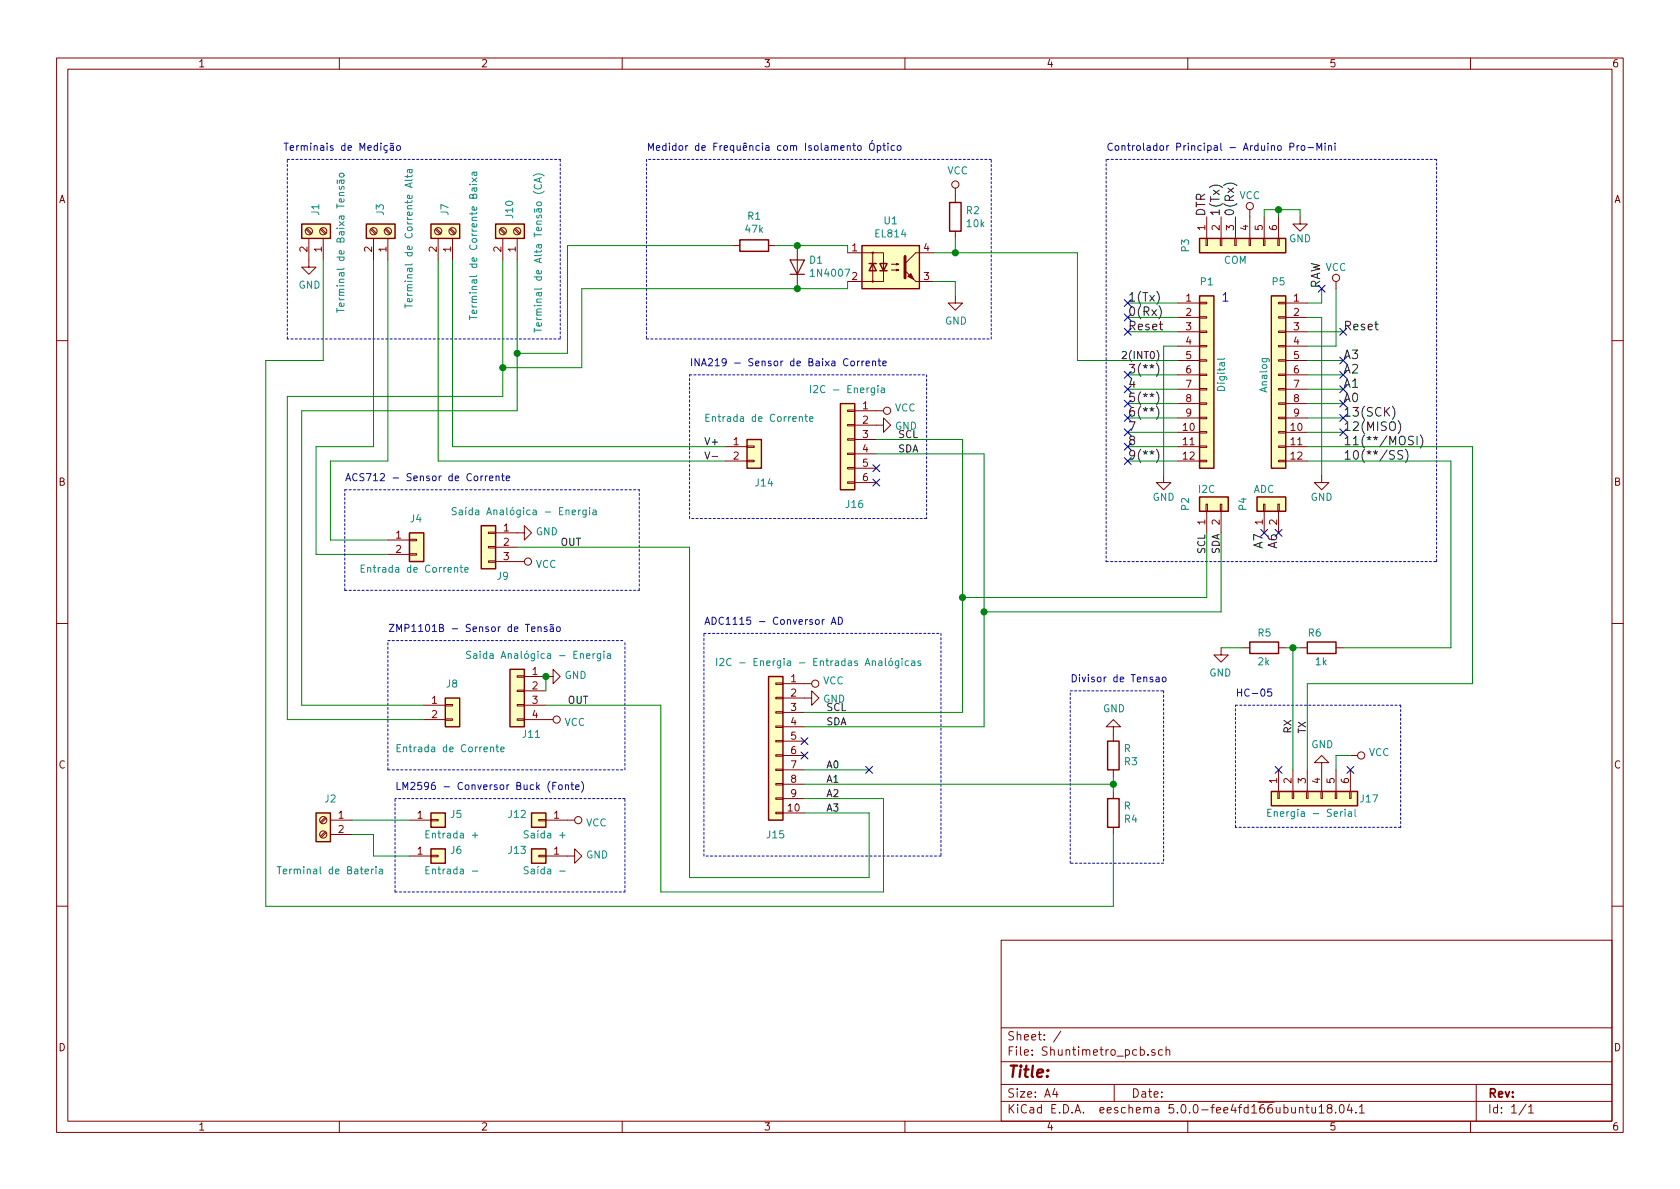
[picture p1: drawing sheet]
<svg xmlns="http://www.w3.org/2000/svg" width="297mm" height="210mm" viewBox="0 0 297 210" stroke-linecap="round" stroke-linejoin="round" font-family="sans-serif">
<g fill="none" stroke="#840000" stroke-width=".18">
<path d="M10 10.3h277v189.9h-277zM12 12.2h273v186.1h-273zM60 10.3v1.9M110 10.3v1.9M160 10.3v1.9M210 10.3v1.9M260 10.3v1.9M168.9 33.3v2.5M213.4 38.3v3.9M215.9 38.3v3.9M218.4 38.3v3.9M221 37.1v5.1"/>
<path d="M223.5 38.3v3.9M226.1 38.3v3.9M229.9 38.3v1.3h1.2l-1.2 1.3-1.3-1.3h1.3M54.1 40.6l.8 .8M54.3 40.4l.8 .8M54.6 42.2v5h1.3l-1.3 1.3-1.3-1.3h1.3M56.6 40.6l.9 .8M56.8 40.4l.9 .8M57.1 42.2v3.8M65.5 40.6l.9 .8M65.7 40.4l.8 .8M66 42.2v3.8"/>
<path d="M68.1 40.6l.8 .8M68.2 40.4l.9 .8M68.6 42.2v3.8M77 40.6l.8 .8M77.1 40.4l.9 .8M77.5 42.2v3.8M79.5 40.6l.8 .8M79.7 40.4l.8 .8M80 42.2v3.8M88.4 40.6l.8 .8M88.6 40.4l.8 .8M88.9 42.2v3.8"/>
<path d="M90.9 40.6l.9 .8M91.1 40.4l.8 .8M91.4 42.2v3.8M129.5 43.4h1.3M135.9 43.4h1.3M141 43.4v7.6M149.9 44.7h6.3v5.1h-6.3M154.3 44.7v5.1M157.6 47.7h1.3l-.4 .2v-.3l.4 .1M157.6 46.7h1.3l-.4 .2v-.3l.4 .1M161.9 49.8h3.2M165.1 44.7h-3.2l-1.9 1.9"/>
<path d="M168.9 52.3v1.3h1.3l-1.3 1.3-1.3-1.3h1.3M168.9 40.9v1.3M208.3 53.6h3.8M208.3 56.1h3.8M208.3 58.7h3.8M212.1 58.5h1.3v.3h-1.3zM212.1 56h1.3v.3h-1.3zM212.1 53.5h1.3v.2h-1.3zM213.2 42.2h.3v1.2h-.3zM215.8 42.2h.2v1.2h-.2zM218.3 42.2h.3v1.2h-.3zM220.9 42.2h.2v1.2h-.2z"/>
<path d="M223.4 42.2h.2v1.2h-.2zM225.9 42.2h.3v1.2h-.3zM226.1 58.5h1.2v.3h-1.2zM226.1 56h1.2v.3h-1.2zM226.1 53.5h1.2v.2h-1.2zM227.3 53.6h3.8M227.3 56.1h3.8M227.3 58.7h3.8M236.2 49.8v1.2M10 60.2h2M128.3 79h3.8M132.1 78.9h1.2v.2h-1.2z"/>
<path d="M149.9 77.6h1.2v.2h-1.2zM149.9 75.1h1.2v.2h-1.2zM149.9 72.5h1.2v.3h-1.2zM151.1 75.2h5.1v1.2l1.3-1.2-1.3-1.3v1.3M151.1 72.6h5.1M151.1 77.7h3.8M208.3 76.4h3.8M208.3 79h3.8M208.3 61.2h3.8M208.3 63.7h3.8M208.3 66.3h3.8M208.3 68.8h3.8"/>
<path d="M208.3 71.4h3.8M208.3 73.9h3.8M212.1 78.9h1.3v.2h-1.3zM212.1 76.3h1.3v.3h-1.3zM212.1 73.8h1.3v.2h-1.3zM212.1 71.2h1.3v.3h-1.3zM212.1 68.7h1.3v.3h-1.3zM212.1 66.2h1.3v.2h-1.3zM212.1 63.6h1.3v.3h-1.3zM212.1 61.1h1.3v.2h-1.3zM226.1 78.9h1.2v.2h-1.2zM226.1 76.3h1.2v.3h-1.2z"/>
<path d="M226.1 73.8h1.2v.2h-1.2zM226.1 71.2h1.2v.3h-1.2zM226.1 68.7h1.2v.3h-1.2zM226.1 66.2h1.2v.2h-1.2zM226.1 63.6h1.2v.3h-1.2zM226.1 61.1h1.2v.2h-1.2zM227.3 76.4h3.8M227.3 79h3.8M227.3 61.2h3.8M227.3 63.7h3.8M227.3 66.3h3.8M227.3 68.8h3.8"/>
<path d="M227.3 71.4h3.8M227.3 73.9h3.8M285 60.2h2M68.6 95.5h3.8M68.6 98h3.8M72.4 97.9h1.3v.3h-1.3zM72.4 95.4h1.3v.2h-1.3zM86.4 99.2h1.2v.2h-1.2zM86.4 96.6h1.2v.3h-1.2zM86.4 94.1h1.2v.3h-1.2zM87.6 94.2h5.1v-1.2l1.3 1.2-1.3 1.3v-1.3M87.6 96.8h3.8"/>
<path d="M87.6 99.3h5.1M128.3 81.5h3.8M132.1 81.4h1.2v.3h-1.2zM149.9 85.2h1.2v.3h-1.2zM149.9 82.7h1.2v.2h-1.2zM149.9 80.1h1.2v.3h-1.2zM151.1 80.3h3.8M151.1 82.8h3.8M151.1 85.3h3.8M205.7 84.1v1.2h1.3l-1.3 1.3-1.2-1.3h1.2M208.3 81.5h3.8M212.1 81.4h1.3v.3h-1.3z"/>
<path d="M213.2 89.1h.3v1.3h-.3zM213.4 90.4v3.8M215.8 89.1h.2v1.3h-.2zM215.9 90.4v3.8M223.4 89.1h.2v1.3h-.2zM223.5 90.4v3.8M225.9 89.1h.3v1.3h-.3zM226.1 81.4h1.2v.3h-1.2zM226.1 90.4v3.8M227.3 81.5h3.8M233.7 84.1v1.2h1.2l-1.2 1.3-1.3-1.3h1.3M10 110.3h2"/>
<path d="M91.4 119.5h1.3v.3h-1.3zM92.7 119.6h5.1v-1.2l1.3 1.2-1.3 1.3v-1.3M215.9 114.5v1.3h-1.3l1.3 1.3 1.3-1.3h-1.3M219.7 114.5h1.3M226.1 114.5h1.2M229.9 114.5h1.2M236.2 114.5h1.3M285 110.3h2M74.9 124.7h3.8M74.9 127.2h3.8M78.7 127.1h1.3v.3h-1.3zM78.7 124.6h1.3v.2h-1.3z"/>
<path d="M91.4 127.1h1.3v.3h-1.3zM91.4 124.6h1.3v.2h-1.3zM91.4 122h1.3v.3h-1.3zM92.7 122.2h3.8M92.7 124.7h3.8M92.7 127.2h5.1M137.2 138.6h1.2v.2h-1.2zM137.2 136h1.2v.3h-1.2zM137.2 133.5h1.2v.2h-1.2zM137.2 130.9h1.2v.3h-1.2zM137.2 128.4h1.2v.2h-1.2zM137.2 125.9h1.2v.2h-1.2z"/>
<path d="M137.2 123.3h1.2v.3h-1.2zM137.2 120.8h1.2v.2h-1.2zM138.4 123.4h5.1v1.3l1.3-1.3-1.3-1.2v1.2M138.4 120.9h5.1M138.4 126h3.8M138.4 128.5h3.8M138.4 131.1h3.8M138.4 133.6h3.8M138.4 136.1h3.8M138.4 138.7h3.8M196.8 128.5h-1.2l1.2-1.3 1.3 1.3h-1.3v2.6M196.8 136.1v1.3"/>
<path d="M196.8 139.9v1.3M225.9 139.9h.3v1.3h-.3zM226.1 136.1v3.8M228.5 139.9h.2v1.3h-.2zM228.6 136.1v3.8M231 139.9h.3v1.3h-.3zM231.1 136.1v3.8M233.6 139.9h.2v1.3h-.2zM233.7 134.9h-1.3l1.3-1.3 1.2 1.3h-1.2v5M236.1 139.9h.2v1.3h-.2zM236.2 136.1v3.8M238.6 139.9h.3v1.3h-.3z"/>
<path d="M238.8 133.6h1.2M238.8 136.1v3.8M57.5 147.1l-.9 .8M57.5 144.5l-.9 .9M57.7 147.2l-.9 .9M57.7 144.7l-.9 .8M58.4 145h3.8M58.4 147.6h3.8M72.4 145h3.8M72.4 151.4h3.8M76.2 144.9h1.3v.3h-1.3zM76.2 151.3h1.3v.2h-1.3z"/>
<path d="M95.2 144.9h1.3v.3h-1.3zM95.2 151.3h1.3v.2h-1.3zM96.5 151.4h5.1v-1.3l1.3 1.3-1.3 1.2v-1.2M96.5 145h5.1M137.2 143.6h1.2v.3h-1.2zM137.2 141.1h1.2v.2h-1.2zM138.4 143.8h3.8M138.4 141.2h3.8M196.8 146.3v1.3M10 160.2h2M177 166.3h108v32h-108zM285 160.2h2"/>
<path d="M60 198.3v1.9M110 198.3v1.9M160 198.3v1.9M177 194.8h108M177 191.8h108M177 187.8h108M177 181.8h108M186.5 192.5l-.4 1h1M186.8 193v1M187.6 182.3l-1.3 2M197 191.8v3M203 186.5v.1"/>
<path d="M204.2 185.7a.37 .37 0 0 0-.6 .1l.1 .2 .5 .2 .1 .1-.3 .3-.4-.1M205.5 185.7l-.4-.1-.3 .3 .1 .6 .2 .1 .4-.1M206.2 185.7a.37 .37 0 0 1 .6 .1v.8M206.2 185.1v1.5M210 198.3v1.9M229.7 196l.1-.1a.37 .37 0 0 1 .6 .1v.8M230.9 195.8h.5M231.1 195.3v1.3l.3 .2M232 195.8v.9l.4 .1 .2-.1M232.6 195.8v1M233.2 195.8l.5-.5v1.5M233.2 196.8h.9"/>
<path d="M234.9 196l-.3-.3 .1-.2a.48 .48 0 0 1 .7-.1l.1 .2-.1 .3-.6 .1a.48 .48 0 0 0-.1 .7l.2 .1 .5-.1 .1-.4-.3-.3M236.1 196.7v.1M236.9 195.5l.4-.2a.94 .94 0 0 1 0 1.5 .82 .82 0 0 1-.4-1.3zM238.6 195.2l-.4 1.1h.9M238.9 195.8v1M239.7 196.7v.1M240.4 195.8l.4-.5v1.5M240.4 196.8h.8M260 198.3v1.9M261 191.8v6.5M269.8 195.2l-1.2 2M270.3 195.8l.4-.5v1.5"/>
<path d="M270.3 196.8h.8"/>
<circle cx="168.9" cy="32.6" r=".63"/>
<circle cx="221" cy="36.4" r=".63"/>
<circle cx="54.6" cy="40.9" r=".63"/>
<circle cx="57.1" cy="40.9" r=".63"/>
<circle cx="66" cy="40.9" r=".63"/>
<circle cx="68.6" cy="40.9" r=".63"/>
<circle cx="77.5" cy="40.9" r=".63"/>
<circle cx="80" cy="40.9" r=".63"/>
<circle cx="88.9" cy="40.9" r=".63"/>
<circle cx="91.4" cy="40.9" r=".63"/>
<circle cx="154.3" cy="49.8" r=".13"/>
<circle cx="154.3" cy="44.7" r=".13"/>
<circle cx="236.2" cy="49.1" r=".63"/>
<circle cx="156.8" cy="72.6" r=".63"/>
<circle cx="93.3" cy="99.3" r=".63"/>
<circle cx="98.4" cy="127.2" r=".63"/>
<circle cx="144.1" cy="120.9" r=".63"/>
<circle cx="240.7" cy="133.6" r=".63"/>
<circle cx="57.1" cy="147.6" r=".63"/>
<circle cx="57.1" cy="145" r=".63"/>
<circle cx="102.2" cy="145" r=".63"/>
</g>
<path d="M139.7 46h2.5l-1.2 2.5zM139.7 48.5h2.5" fill="none" stroke="#840000" stroke-width=".2"/>
<g fill="#ffffc2" stroke="#ffffc2" stroke-width=".18">
<path d="M152.4 43.4h10.2v7.6h-10.2z"/>
<path d="M212.1 87.9h5.1v2.5h-5.1z"/>
<path d="M222.2 87.9h5.1v2.5h-5.1z"/>
<path d="M212.1 42.2h15.2v2.5h-15.2z"/>
<path d="M212.1 52.3h2.5v30.5h-2.5z"/>
<path d="M224.8 52.3h2.5v30.5h-2.5z"/>
<path d="M148.6 71.4h2.5v15.2h-2.5z"/>
<path d="M132.1 77.7h2.5v5.1h-2.5z"/>
<path d="M76.2 39.6h5.1v2.6h-5.1z"/>
<path d="M135.9 119.6h2.5v25.4h-2.5z"/>
<path d="M224.8 139.9h15.2v2.6h-15.2z"/>
<path d="M90.2 118.4h2.5v10.1h-2.5z"/>
<path d="M78.7 123.4h2.6v5.1h-2.6z"/>
<path d="M85.1 93h2.5v7.6h-2.5z"/>
<path d="M72.4 94.2h2.5v5.1h-2.5z"/>
<path d="M64.8 39.6h5v2.6h-5z"/>
<path d="M53.3 39.6h5.1v2.6h-5.1z"/>
<path d="M87.6 39.6h5.1v2.6h-5.1z"/>
<path d="M76.2 143.8h2.5v2.5h-2.5z"/>
<path d="M94 143.8h2.5v2.5h-2.5z"/>
<path d="M94 150.1h2.5v2.5h-2.5z"/>
<path d="M76.2 150.1h2.5v2.5h-2.5z"/>
<path d="M55.9 143.8h2.5v5h-2.5z"/>
</g>
<g fill="none" stroke="#840000" stroke-width=".25">
<path d="M53.3 39.6h5.1v2.6h-5.1zM64.8 39.6h5v2.6h-5zM76.2 39.6h5.1v2.6h-5.1zM87.6 39.6h5.1v2.6h-5.1zM167.9 35.8h2v5.1h-2zM130.8 42.4h5.1v2h-5.1zM152.4 43.4h10.2v7.6h-10.2zM153.7 46.6h1.2M154.3 46.6l.6 1.3h-1.2zM155.6 46.6h1.2l-.6 1.3zM155.6 47.9h1.2M212.1 42.2h15.2v2.5h-15.2z"/>
<path d="M212.1 52.3h2.5v30.5h-2.5zM224.8 52.3h2.5v30.5h-2.5zM132.1 77.7h2.5v5.1h-2.5zM148.6 71.4h2.5v15.2h-2.5zM72.4 94.2h2.5v5.1h-2.5zM85.1 93h2.5v7.6h-2.5zM212.1 87.9h5.1v2.5h-5.1zM222.2 87.9h5.1v2.5h-5.1zM90.2 118.4h2.5v10.1h-2.5zM135.9 119.6h2.5v25.4h-2.5zM221 113.5h5.1v2.1h-5.1zM231.1 113.5h5.1v2.1h-5.1z"/>
<path d="M78.7 123.4h2.6v5.1h-2.6zM195.8 131.1h2.1v5h-2.1zM224.8 139.9h15.2v2.6h-15.2zM55.9 143.8h2.5v5h-2.5zM76.2 143.8h2.5v2.5h-2.5zM76.2 150.1h2.5v2.5h-2.5zM94 143.8h2.5v2.5h-2.5zM94 150.1h2.5v2.5h-2.5zM195.8 141.2h2.1v5.1h-2.1z"/>
</g>
<g fill="#840000" stroke="#840000" stroke-width=".18">
<path d="M160 47.9l1.9 1.9z"/>
<path d="M160.5 48.9l.5-.5 .5 1z"/>
</g>
<path d="M160 45.3v3.8" fill="none" stroke="#840000" stroke-width=".51"/>
<g fill="none" stroke="#008400" stroke-width=".18">
<path d="M223.5 38.3v-1.2h6.4v1.2M226.1 37.1v1.2M57.1 46v17.7h-10.1v96.6h149.8v-12.7M66 46v33h-10.1v19h12.7M68.6 46v35.5h-10.2v14h10.2M77.5 46v35.5h50.8M80 46v33h48.3M88.9 46v24.1h-38.1v57.1h24.1M91.4 46v26.6h-38.1v52.1h21.6M129.5 43.4h-29.2v19.1h-8.9M137.2 43.4h12.7v1.3M149.9 49.8v1.2h-47v14h-14"/>
<path d="M165.1 44.7h25.4v19h17.8M165.1 49.8h3.8v2.5M168.9 42.2v2.5M199.4 53.6h8.9M199.4 56.1h8.9M199.4 58.7h8.9M231.1 56.1h2.6v28M231.1 58.7h6.4M233.7 51v2.6h-2.6M236.2 51v10.2h-5.1M154.9 77.7h15.3v48.3h-28M199.4 66.3h8.9"/>
<path d="M199.4 68.8h8.9M199.4 71.4h8.9M199.4 73.9h8.9M199.4 76.4h8.9M199.4 79h8.9M208.3 61.2h-2.6v22.9M231.1 66.3h6.4M231.1 68.8h6.4M231.1 71.4h6.4M231.1 73.9h6.4M231.1 76.4h6.4M231.1 79h29.2v41.9h-29.2v15.2"/>
<path d="M231.1 63.7h6.4M91.4 96.8h30.5v58.4h31.8v-11.4h-11.5M154.9 80.3h19.1v48.2h-31.8M199.4 81.5h8.9M213.4 94.2v11.5h-43.2M215.9 94.2v14h-41.9M231.1 81.5h25.4v33h-19M96.5 119.6v2.6M215.9 114.5h3.8M227.3 114.5h2.6M228.6 114.5v21.6M96.5 124.7h20.3v33h39.4v-16.5h-14"/>
<path d="M142.2 136.1h11.5M142.2 138.7h54.6M196.8 137.4v2.5M238.8 133.6h-2.6v2.5M62.2 147.6h3.8v3.8h6.4M62.2 145h10.2"/>
</g>
<g fill="#008400" stroke="#008400" stroke-width=".25">
<circle cx="141" cy="43.4" r=".51"/>
<circle cx="226.1" cy="37.1" r=".51"/>
<circle cx="228.6" cy="114.5" r=".51"/>
<circle cx="196.9" cy="138.7" r=".51"/>
<circle cx="96.5" cy="119.6" r=".51"/>
<circle cx="88.9" cy="65" r=".51"/>
<circle cx="91.4" cy="62.5" r=".51"/>
<circle cx="174" cy="108.2" r=".51"/>
<circle cx="170.2" cy="105.7" r=".51"/>
<circle cx="141" cy="51" r=".51"/>
<circle cx="168.9" cy="44.7" r=".51"/>
</g>
<g fill="none" stroke="#000" stroke-width=".18">
<path d="M213.8 33.2a1.7 1.7 0 0 1 2.4 0M216.4 32.8a1.78 1.78 0 0 1 2.3 0M204.5 51.5a1.78 1.78 0 0 1 0 2.3M204.9 54a1.78 1.78 0 0 1 0 2.4M124.6 79.9l.5 1.3 .4-1.3M204.5 64.2a1.78 1.78 0 0 1 0 2.3M204.5 69.3a1.78 1.78 0 0 1 0 2.3M204.5 71.8a1.78 1.78 0 0 1 0 2.4M204.5 79.4a1.78 1.78 0 0 1 0 2.4M204.5 62a1.47 1.47 0 0 1 0 1.9M246.2 71.8a1.78 1.78 0 0 1 0 2.4M247.2 74.4a1.78 1.78 0 0 1 0 2.3"/>
<path d="M248 79.8a.62 .62 0 0 0-.8 0v.5l.7 .2 .1 .4-.3 .3-.6-.1M248.5 79.4a1.78 1.78 0 0 1 0 2.4M249.9 77.2l-.6-.1-.2 .2v.4l.7 .3 .1 .4-.3 .3-.6-.1M250.5 77.1v1.6M251.1 76.9a1.78 1.78 0 0 1 0 2.3M125.9 80.7h1"/>
</g>
<g fill="none" stroke="#008484" stroke-width=".18">
<path d="M59.6 31.8l.1 .7M60 30.8l.6-.2 .2 .3v.3l-.6 .1-.2-.2zM60.3 31.8l.1 .5 .1 .2 .3-.2v-.5M60.8 31.8l-.8 .1v.5M72 30.9v.5M72.3 30l.1 .4 .2 .2 .3-.2-.1-.4M72.9 31.7l-.2 .2h-1.1M72.9 30.9l-.2 .3h-1.1M72.9 30h-.8v.5M83 32.6h.2M83.5 32.6h.8M83.5 31.5l.8 .7"/>
<path d="M83.8 30.4v.5l.2 .2 .3-.2v-.5M84.3 30.4l-.8 .1v.5M84.3 31.5l-.8 .7M94.3 31.1a1.47 1.47 0 0 1 1.9 0M94.6 32.6a.6 .6 0 0 0 .4 .9 .6 .6 0 0 0 .7-.6l-.1-.3M95.4 31.5v.7M95.7 31.4l-1.2 .4 1.2 .5M59.6 54.5v.7M59.6 54.9h1.2M71.6 53.7v.8M71.6 54.1h1.3M83 55.8v.7"/>
<path d="M83 56.2h1.3M94.5 58v.7M94.5 58.4h1.2M95.7 57.1v.4l-.1 .2-.7-.1v-.5h.3l.1 .6M124.8 73.9h.4M125.4 73.2h-.6v1.3h.6M142.3 73.7h.5M142.5 73.2v1.1l.3 .2M143.2 74.1l.5-.1v-.3h-.4l-.1 .2v.6h.5M143.3 68.2v1.2M143.9 68.3l.4-.1 .3 .3-.1 .2-.7 .7h.8M155.8 68.7h.5l.1 .7"/>
<path d="M156.4 68.9l-.4 .1-.2 .1v.3h.6M216.5 63.3l-.2 .2h-1.1M64.5 99.9h-.6v1.3h.6M80.7 89.8h-.5l-.2 .1-.1 .2 .2 .2 .4 .2 .2 .3-.3 .2h-.5M81.2 90.2h.5l.1 .8M81.5 99.9v1.1l.3 .2M81.8 90.5h-.5l-.1 .2v.3h.6M103.6 90.2v1.1l-.2 .2-.3-.1M103.6 90.2h-.3l-.3 .2 .1 .6h.5M104.2 89.8v.1M104.2 90.2v.8M104.9 90.2h.4l.1 .8"/>
<path d="M105.4 90.5h-.4l-.2 .2 .1 .3h.5M63.9 100.5h.4M81.3 100.3h.5M82.2 100.8l.6-.1-.1-.3-.3-.1-.2 .2v.6h.5M83.2 115.2h-.5l-.2 .1v.2l.1 .2 .5 .2 .1 .3-.2 .2h-.5M83.7 115.6h.5l.1 .8M84.3 115.9h-.4l-.2 .2v.3h.6M106.2 115.6l-.1 1.1-.2 .2-.3-.1M106.2 115.6h-.4l-.2 .2 .1 .6h.5M106.8 115.2v.1M106.8 115.6v.8M107.4 115.6h.5v.8"/>
<path d="M107.9 115.9h-.4l-.2 .2 .1 .3h.5M126.7 116.4v1.3M127.3 116.6l.4-.2 .2 .2 .1 .2-.1 .2-.7 .7h.8M129.3 116.6a.6 .6 0 0 0-.9 .4 .6 .6 0 0 0 .6 .7l.3-.1M158.9 116.9v1l-.3 .2h-.3M158.9 116.9h-.4l-.2 .2 .1 .5h.5M159.5 116.4v.2M159.5 116.9v.8M160.7 116.9h-.4l-.3 .2 .2 .5h.5M161.2 116.9h.5v.8M161.7 117.2h-.4l-.2 .2 .1 .2h.5M162.8 116.9h-.3l-.2 .1v.2l.5 .1v.3h-.5"/>
<path d="M70.2 132.3h.4M70.8 131.7h-.6v1.2h.6M87.7 132.1h.5M87.9 131.7v1.1l.3 .1M88.5 132.5l.6-.1v-.2l-.4-.1-.2 .2 .1 .6h.5M49 153.3h.7M49.4 153.3v1.2M66.5 153.3v.1M66.5 153.7v.8M67.1 153.7h.5v.8M67.6 154h-.4l-.2 .2 .1 .3h.5M75.3 147.5h.4"/>
<path d="M75.3 153.9h.4M75.9 146.9h-.6v1.3h.6M75.9 153.3h-.6v1.2h.6M83.5 147.7h1M83.5 154h1M93.4 147l-.5-.1-.2 .3 .1 .3 .5 .2v.4l-.1 .1-.5-.1M93.4 153.3h-.5l-.2 .2 .1 .3 .5 .2v.4l-.1 .1h-.5M99 147.7h.9M99 154h.9M224.2 143.7h.4M224.8 143.1h-.6v1.3h.6M238.4 143.6h.5l.1 .8"/>
<path d="M239 143.8l-.5 .1-.1 .2 .1 .3 .5-.1M239.6 143.1v1.1l.2 .2"/>
</g>
<g fill="none" stroke="#0000c2" stroke-width=".18" stroke-dasharray=".4 .4">
<path d="M50.8 28.2h48.3M99.1 28.2v31.7M114.3 28.2v31.7M175.3 28.2h-61M195.6 28.2v71.1M254 28.2h-58.4M50.8 59.9v-31.7M99.1 59.9h-48.3M114.3 59.9h61M175.3 59.9v-31.7M121.9 66.3h41.9M163.8 66.3v25.4"/>
<path d="M61 86.6h52M121.9 91.7v-25.4M163.8 91.7h-41.9M195.6 99.3h58.4M254 99.3v-71.1M61 104.4v-17.8M61 104.4h52M68.6 113.3h41.9M113 104.4v-17.8M124.5 112h41.9M166.4 112v39.4M68.6 136.1v-22.8"/>
<path d="M68.6 136.1h41.9M110.5 136.1v-22.8M189.2 122.2h16.5M205.7 122.2v30.4M218.4 124.7h29.2M247.6 124.7v21.6M69.8 157.7h40.7M69.8 157.7v-16.5M110.5 157.7v-16.5M110.5 141.2h-40.7M124.5 151.4v-39.4M166.4 151.4h-41.9"/>
<path d="M189.2 152.6v-30.4M205.7 152.6h-16.5M218.4 146.3v-21.6M247.6 146.3h-29.2"/>
</g>
<g fill="none" stroke="#0000c2" stroke-width=".18">
<path d="M50.2 25.3h.8M50.6 25.3v1.3M51.3 26.2l.6-.1v-.3l-.4-.1-.2 .2 .1 .6h.5M70.2 25.9l.2-.2 .3 .2 .1 .5-.1 .1-.3 .1-.2-.1zM151.7 25.8l.3-.1 .2 .2v.6l-.3 .1-.3-.2zM153.8 25.5l.2-.2a.45 .45 0 0 1 .6 .4v.5l-.2 .3h-.5a1.07 1.07 0 0 1-.1-1zM154.3 24.8l-.2 .2M155.1 25.8l.4-.1 .2 .3-.1 .5h-.5M155.1 25.7v1.3M156.1 25.7h.5M156.3 25.3v1.1l.3 .2M157 25.3v.1"/>
<path d="M157 25.7v.9M158.1 25.8l-.3-.1-.2 .3 .1 .5h.4M158.7 25.8l.4-.1 .2 .3-.1 .5-.3 .1-.3-.2zM228.1 26l.6-.1v-.5l-.2-.1h-.4v1.3M229.3 25.7v.9M229.7 25.7l-.3 .1-.1 .2M230.2 25.8l.3-.1 .2 .2-.1 .6-.3 .1-.3-.2zM231.3 26.1h.9M232.8 26.6v-1.3l.4 .9 .5-.9v1.3M234.3 25.3v.1M234.3 25.7v.9M234.9 25.9l.2-.2 .3 .1v.8"/>
<path d="M234.9 25.7v.9M236 25.3v.1M236 25.7v.9M150.5 63.9l.3-.1 .3 .3-.1 .5-.4 .1-.1-.1zM151.6 63.8v.9M152 63.8l-.4 .3M152.4 63.8v.9M152.8 63.8l-.4 .3M153.1 64.3l.6-.1v-.3l-.4-.1-.2 .2 .1 .6h.5M154.3 64l.2-.2 .3 .1v.8M154.3 63.8v.9M155.2 63.8h.5"/>
<path d="M155.4 63.4v1.1l.3 .2M156.1 64.3l.6-.1-.1-.3-.3-.1-.2 .2 .1 .6h.4M85.4 84.2h-.3l-.1 .2M85.8 84.2v.8M86.2 84.2h-.3l-.1 .2M86.5 84.6l.6-.1v-.3h-.4l-.2 .1 .1 .7h.5M87.7 84.3l.2-.1h.3v.8M87.7 84.2v.8M88.7 84.2h.5M88.8 83.7v1.1l.4 .2M89.5 84.6l.6-.1-.1-.3h-.3l-.2 .1 .1 .7h.4M94 111.2l.6-.1-.1-.2-.3-.1-.2 .2 .1 .6h.4"/>
<path d="M95.1 111l.2-.2 .3 .1 .1 .8M95.1 110.8v.9M96.7 110.9l-.3-.1-.2 .2 .1 .2 .4 .1v.3h-.5M97.3 110.9h.5v.8M97.8 111.1l-.4 .1-.1 .2v.2h.5M97.8 110.4l-.5 .1M98.5 110.9l.3-.1 .3 .3v.3l-.3 .3-.3-.1-.1-.2zM145.4 109.6v.8M145.7 109.6l-.3 .2M147 110.4l.4-1.3 .4 1.3M147.1 110.1h.6M148.2 109.1a.64 .64 0 0 1 .8 .7 .64 .64 0 0 1-.8 .6z"/>
<path d="M204.4 119.8h.5l.1 .8M205.6 119.8l.3-.1 .3 .3-.2 .5-.3 .1-.1-.2zM97.3 138.2a1.4 1.4 0 0 0 0 1.9M97.7 139h.4M98.3 138.3h-.6v1.3M98.9 138.8h.3l.2 .1-.1 .7h-.3l-.2-.2zM100 138.9l.2-.1h.3v.8M100 138.8v.8M100.9 138.8h.5M101.1 138.3v1.1l.3 .2M101.8 139.2l.6-.1-.1-.3h-.3l-.2 .2 .1 .6h.4M102.8 138.2a1.47 1.47 0 0 1 0 1.9"/>
<path d="M205 120l-.5 .1-.2 .2 .1 .2h.6M224.8 121.8h-.6l-.1 .6 .5-.1 .3 .3v.3l-.3 .2-.5-.1"/>
</g>
<g fill="none" stroke="#000084" stroke-width=".18">
<path d="M198.8 53l1.2 1.2M198.8 58.1l1.2 1.2M200 53l-1.2 1.2M200 58.1l-1.2 1.2M233.1 50.4l1.2 1.3M234.3 50.4l-1.2 1.3M236.9 58.1l1.2 1.2M238.1 58.1l-1.2 1.2M198.8 68.2l1.2 1.2M198.8 75.8l1.2 1.3M198.8 78.4l1.2 1.2M200 75.8l-1.2 1.3"/>
<path d="M200 68.2l-1.2 1.2M200 78.4l-1.2 1.2M236.9 75.8l1.2 1.3M236.9 73.3l1.2 1.2M236.9 70.8l1.2 1.2M236.9 68.2l1.2 1.2M236.9 65.7l1.2 1.2M236.9 63.1l1.2 1.3M238.1 75.8l-1.2 1.3M238.1 73.3l-1.2 1.2M238.1 70.8l-1.2 1.2M238.1 68.2l-1.2 1.2"/>
<path d="M238.1 65.7l-1.2 1.2M238.1 63.1l-1.2 1.3M154.3 84.7l1.2 1.2M154.3 82.2l1.2 1.2M155.5 84.7l-1.2 1.2M155.5 82.2l-1.2 1.2M222.9 93.6l1.2 1.2M224.1 93.6l-1.2 1.2M225.5 93.6l1.2 1.2M226.7 93.6l-1.2 1.2M141.6 130.4l1.2 1.3M141.6 133l1.2 1.2"/>
<path d="M142.8 130.4l-1.2 1.3M142.8 133l-1.2 1.2M153.1 135.5l1.2 1.2M154.3 135.5l-1.2 1.2M225.5 135.5l1.2 1.2M226.7 135.5l-1.2 1.2M238.2 135.5l1.2 1.2M239.4 135.5l-1.2 1.2"/>
</g>
<text font-size="2.8" fill="#840000" x="178" y="190.5">Title:</text>
<g font-size="2.1">
<text x="213.1" y="38.3" transform="rotate(-90 213.1 38.3)">DTR</text>
<text x="215.6" y="38.3" transform="rotate(-90 215.6 38.3)">1(Tx)</text>
<text x="218.2" y="38.3" transform="rotate(-90 218.2 38.3)">0(Rx)</text>
<text x="199.4" y="53.3">1(Tx)</text>
<text x="233.4" y="51" transform="rotate(-90 233.4 51)">RAW</text>
<text x="199.4" y="58.4">Reset</text>
<text x="237.5" y="58.4">Reset</text>
<text x="237.5" y="63.5">A3</text>
<text x="199.4" y="68.6">4</text>
<text x="237.5" y="71.1">A0</text>
<text x="237.5" y="68.6">A1</text>
<text x="237.5" y="66">A2</text>
<text x="199.4" y="76.2">7</text>
<text x="237.5" y="76.2">12(MISO)</text>
<text x="237.5" y="73.7">13(SCK)</text>
<text x="199.4" y="78.7">8</text>
<text x="237.5" y="81.3">10(**/SS)</text>
<text x="237.5" y="78.7">11(**/MOSI)</text>
<text x="223.3" y="96.9" transform="rotate(-90 223.3 96.9)">A7</text>
<text x="225.8" y="96.9" transform="rotate(-90 225.8 96.9)">A6</text>
</g>
<text font-size="2.1" fill="#0000c2" x="215.9" y="53.3">1</text>
<g font-size="2.1" fill="#000084">
<text x="199.4" y="55.9">0(Rx)</text>
<text x="199.4" y="66">3(**)</text>
<text x="199.4" y="71.1">5(**)</text>
<text x="199.4" y="73.7">6(**)</text>
<text x="199.4" y="81.3">9(**)</text>
</g>
<g font-size="2.1" fill="#840000">
<text x="178" y="184">Sheet: /</text>
<text x="178" y="186.7">File: Shuntimetro_pcb.sch</text>
<text x="178" y="196.9">KiCad E.D.A. eeschema 5.0.0-fee4fd166ubuntu18.04.1</text>
<text x="178" y="194.1">Size: A4</text>
<text x="200" y="194.1">Date:</text>
<text x="263" y="194.1">Rev:</text>
<text x="263" y="196.9">Id: 1/1</text>
</g>
<g font-size="1.8" fill="#840000">
<text x="35" y="11.9">1</text>
<text x="85" y="11.9">2</text>
<text x="135" y="11.9">3</text>
<text x="185" y="11.9">4</text>
<text x="235" y="11.9">5</text>
<text x="285" y="11.9">6</text>
<text x="10.4" y="35.9">A</text>
<text x="285.4" y="35.9">A</text>
<text x="213.1" y="40.7" transform="rotate(-90 213.1 40.7)">1</text>
<text x="215.6" y="40.7" transform="rotate(-90 215.6 40.7)">2</text>
<text x="218.2" y="40.7" transform="rotate(-90 218.2 40.7)">3</text>
<text x="220.7" y="40.7" transform="rotate(-90 220.7 40.7)">4</text>
<text x="223.3" y="40.7" transform="rotate(-90 223.3 40.7)">5</text>
<text x="225.8" y="40.7" transform="rotate(-90 225.8 40.7)">6</text>
<text x="54.4" y="44.5" transform="rotate(-90 54.4 44.5)">2</text>
<text x="56.9" y="44.5" transform="rotate(-90 56.9 44.5)">1</text>
<text x="65.8" y="44.5" transform="rotate(-90 65.8 44.5)">2</text>
<text x="68.3" y="44.5" transform="rotate(-90 68.3 44.5)">1</text>
<text x="77.2" y="44.5" transform="rotate(-90 77.2 44.5)">2</text>
<text x="79.8" y="44.5" transform="rotate(-90 79.8 44.5)">1</text>
<text x="88.6" y="44.5" transform="rotate(-90 88.6 44.5)">2</text>
<text x="91.2" y="44.5" transform="rotate(-90 91.2 44.5)">1</text>
<text x="150.6" y="44.4">1</text>
<text x="163.3" y="44.4">4</text>
<text x="150.6" y="49.5">2</text>
<text x="163.3" y="49.5">3</text>
<text x="209.7" y="53.3">1</text>
<text x="228.8" y="53.3">1</text>
<text x="209.7" y="55.9">2</text>
<text x="209.7" y="58.4">3</text>
<text x="228.8" y="55.9">2</text>
<text x="228.8" y="58.4">3</text>
<text x="209.7" y="61">4</text>
<text x="209.7" y="63.5">5</text>
<text x="228.8" y="61">4</text>
<text x="228.8" y="63.5">5</text>
<text x="209.7" y="66">6</text>
<text x="209.7" y="68.6">7</text>
<text x="209.7" y="71.1">8</text>
<text x="228.8" y="66">6</text>
<text x="228.8" y="68.6">7</text>
<text x="228.8" y="71.1">8</text>
<text x="152.6" y="72.4">1</text>
<text x="152.6" y="74.9">2</text>
<text x="152.6" y="77.5">3</text>
<text x="209.2" y="76.2">10</text>
<text x="209.7" y="73.7">9</text>
<text x="228.3" y="76.2">10</text>
<text x="228.8" y="73.7">9</text>
<text x="129.7" y="78.7">1</text>
<text x="129.7" y="81.3">2</text>
<text x="152.6" y="80">4</text>
<text x="152.6" y="82.5">5</text>
<text x="209.2" y="78.7">11</text>
<text x="209.2" y="81.3">12</text>
<text x="228.3" y="78.7">11</text>
<text x="228.3" y="81.3">12</text>
<text x="10.4" y="85.9">B</text>
<text x="152.6" y="85.1">6</text>
<text x="285.4" y="85.9">B</text>
<text x="70" y="95.2">1</text>
<text x="89.1" y="94">1</text>
<text x="213.1" y="92.8" transform="rotate(-90 213.1 92.8)">1</text>
<text x="215.6" y="92.8" transform="rotate(-90 215.6 92.8)">2</text>
<text x="223.3" y="92.8" transform="rotate(-90 223.3 92.8)">1</text>
<text x="225.8" y="92.8" transform="rotate(-90 225.8 92.8)">2</text>
<text x="70" y="97.8">2</text>
<text x="89.1" y="96.5">2</text>
<text x="89.1" y="99.1">3</text>
<text x="94.1" y="119.4">1</text>
<text x="76.4" y="124.5">1</text>
<text x="94.1" y="121.9">2</text>
<text x="94.1" y="124.5">3</text>
<text x="139.9" y="120.6">1</text>
<text x="139.9" y="123.2">2</text>
<text x="139.9" y="125.7">3</text>
<text x="76.4" y="127">2</text>
<text x="94.1" y="127">4</text>
<text x="139.9" y="128.3">4</text>
<text x="139.9" y="130.8">5</text>
<text x="10.4" y="135.9">C</text>
<text x="139.9" y="133.3">6</text>
<text x="139.9" y="135.9">7</text>
<text x="285.4" y="135.9">C</text>
<text x="139.4" y="143.5">10</text>
<text x="139.9" y="138.4">8</text>
<text x="139.9" y="141">9</text>
<text x="225.8" y="138.5" transform="rotate(-90 225.8 138.5)">1</text>
<text x="228.3" y="138.5" transform="rotate(-90 228.3 138.5)">2</text>
<text x="230.9" y="138.5" transform="rotate(-90 230.9 138.5)">3</text>
<text x="233.4" y="138.5" transform="rotate(-90 233.4 138.5)">4</text>
<text x="236" y="138.5" transform="rotate(-90 236 138.5)">5</text>
<text x="238.5" y="138.5" transform="rotate(-90 238.5 138.5)">6</text>
<text x="59.8" y="144.8">1</text>
<text x="59.8" y="147.3">2</text>
<text x="73.8" y="144.8">1</text>
<text x="97.9" y="144.8">1</text>
<text x="73.8" y="151.1">1</text>
<text x="97.9" y="151.1">1</text>
<text x="10.4" y="185.9">D</text>
<text x="285.4" y="185.9">D</text>
<text x="35" y="199.9">1</text>
<text x="85" y="199.9">2</text>
<text x="135" y="199.9">3</text>
<text x="185" y="199.9">4</text>
<text x="235" y="199.9">5</text>
<text x="285" y="199.9">6</text>
</g>
<g font-size="1.8" fill="#0000c2">
<text x="52.6" y="26.7">Terminais de Medição</text>
<text x="114.3" y="26.7">Medidor de Frequência com Isolamento Óptico</text>
<text x="195.6" y="26.7">Controlador Principal - Arduino Pro-Mini</text>
<text x="121.9" y="64.8">INA219 - Sensor de Baixa Corrente</text>
<text x="61" y="85.1">ACS712 - Sensor de Corrente</text>
<text x="68.6" y="111.8">ZMP1101B - Sensor de Tensão</text>
<text x="124.5" y="110.5">ADC1115 - Conversor AD</text>
<text x="189.2" y="120.6">Divisor de Tensao</text>
<text x="218.4" y="123.2">HC-05</text>
<text x="69.8" y="139.7">LM2596 - Conversor Buck (Fonte)</text>
</g>
<g font-size="1.8" fill="#008484">
<text x="167.5" y="30.8">VCC</text>
<text x="219.1" y="35.2">VCC</text>
<text x="56.4" y="38" transform="rotate(-90 56.4 38)">J1</text>
<text x="67.9" y="38" transform="rotate(-90 67.9 38)">J3</text>
<text x="79.3" y="38" transform="rotate(-90 79.3 38)">J7</text>
<text x="90.7" y="38.5" transform="rotate(-90 90.7 38.5)">J10</text>
<text x="131.9" y="41.2">47k</text>
<text x="132.2" y="38.9">R1</text>
<text x="154.9" y="42">EL814</text>
<text x="156.4" y="39.7">U1</text>
<text x="170.9" y="37.9">R2</text>
<text x="171" y="40.2">10k</text>
<text x="143.2" y="46.6">D1</text>
<text x="210.2" y="44.5" transform="rotate(-90 210.2 44.5)">P3</text>
<text x="216.4" y="46.7">COM</text>
<text x="227.9" y="42.8">GND</text>
<text x="234.4" y="47.9">VCC</text>
<text x="52.8" y="51">GND</text>
<text x="60.9" y="53.8" transform="rotate(-90 60.9 53.8)">Terminal de Baixa Tensão</text>
<text x="72.9" y="52.9" transform="rotate(-90 72.9 52.9)">Terminal de Corrente Alta</text>
<text x="143.6" y="48.9">1N4007</text>
<text x="212.3" y="50.5">P1</text>
<text x="225" y="50.5">P5</text>
<text x="84.4" y="54.9" transform="rotate(-90 84.4 54.9)">Terminal de Corrente Baixa</text>
<text x="95.8" y="57" transform="rotate(-90 95.8 57)">Terminal de Alta Tensão (CA)</text>
<text x="167.1" y="57.4">GND</text>
<text x="144.4" y="69.5">I2C - Energia</text>
<text x="216.6" y="69" transform="rotate(-90 216.6 69)">Digital</text>
<text x="224.1" y="69.3" transform="rotate(-90 224.1 69.3)">Analog</text>
<text x="125.8" y="74.6">Entrada de Corrente</text>
<text x="158.2" y="72.8">VCC</text>
<text x="158.2" y="76">GND</text>
<text x="133.6" y="86">J14</text>
<text x="149.6" y="89.8">J16</text>
<text x="203.8" y="88.6">GND</text>
<text x="212" y="87.2">I2C</text>
<text x="221.6" y="87.2">ADC</text>
<text x="231.7" y="88.6">GND</text>
<text x="72.6" y="92.4">J4</text>
<text x="81.9" y="91.1">Saída Analógica - Energia</text>
<text x="94.7" y="94.7">GND</text>
<text x="210.2" y="90.2" transform="rotate(-90 210.2 90.2)">P2</text>
<text x="220.4" y="90.2" transform="rotate(-90 220.4 90.2)">P4</text>
<text x="64.8" y="101.3">Entrada de Corrente</text>
<text x="94.7" y="100.4">VCC</text>
<text x="87.9" y="102.5">J9</text>
<text x="222.5" y="112.6">R5</text>
<text x="231.3" y="112.6">R6</text>
<text x="84.4" y="116.5">Saida Analógica - Energia</text>
<text x="129.8" y="117.8">I2C - Energia - Entradas Analógicas</text>
<text x="213.8" y="119.6">GND</text>
<text x="222.5" y="117.6">2k</text>
<text x="232.6" y="117.6">1k</text>
<text x="78.9" y="121.6">J8</text>
<text x="99.8" y="120.1">GND</text>
<text x="145.5" y="121">VCC</text>
<text x="145.5" y="124.3">GND</text>
<text x="195" y="126">GND</text>
<text x="92.5" y="130.5">J11</text>
<text x="99.8" y="128.4">VCC</text>
<text x="71.2" y="133">Entrada de Corrente</text>
<text x="198.7" y="133">R</text>
<text x="198.8" y="135.3">R3</text>
<text x="231.9" y="132.3">GND</text>
<text x="242" y="133.7">VCC</text>
<text x="57.5" y="141.9">J2</text>
<text x="198.7" y="143.2">R</text>
<text x="240.6" y="141.9">J17</text>
<text x="75.9" y="148.3">Entrada +</text>
<text x="79.7" y="144.6">J5</text>
<text x="90" y="144.6">J12</text>
<text x="93.2" y="148.3">Saída +</text>
<text x="103.6" y="146.1">VCC</text>
<text x="135.7" y="148.3">J15</text>
<text x="198.8" y="145.5">R4</text>
<text x="225.5" y="144.4">Energia - Serial</text>
<text x="50.2" y="154.6">Terminal de Bateria</text>
<text x="76.1" y="154.6">Entrada -</text>
<text x="79.7" y="151">J6</text>
<text x="90" y="151">J13</text>
<text x="93.4" y="154.6">Saída -</text>
<text x="103.6" y="151.8">GND</text>
</g>
<g font-size="1.8">
<text x="198.1" y="63.5">2(INT0)</text>
<text x="158.7" y="77.5">SCL</text>
<text x="124.5" y="78.7">V+</text>
<text x="158.7" y="80">SDA</text>
<text x="99.1" y="96.5">OUT</text>
<text x="213.1" y="98" transform="rotate(-90 213.1 98)">SCL</text>
<text x="215.6" y="98" transform="rotate(-90 215.6 98)">SDA</text>
<text x="100.3" y="124.5">OUT</text>
<text x="146" y="125.7">SCL</text>
<text x="146" y="128.3">SDA</text>
<text x="228.3" y="129.8" transform="rotate(-90 228.3 129.8)">RX</text>
<text x="230.9" y="129.8" transform="rotate(-90 230.9 129.8)">TX</text>
<text x="146" y="135.9">A0</text>
<text x="146" y="138.4">A1</text>
<text x="146" y="141">A2</text>
<text x="146" y="143.5">A3</text>
</g>
</svg>
